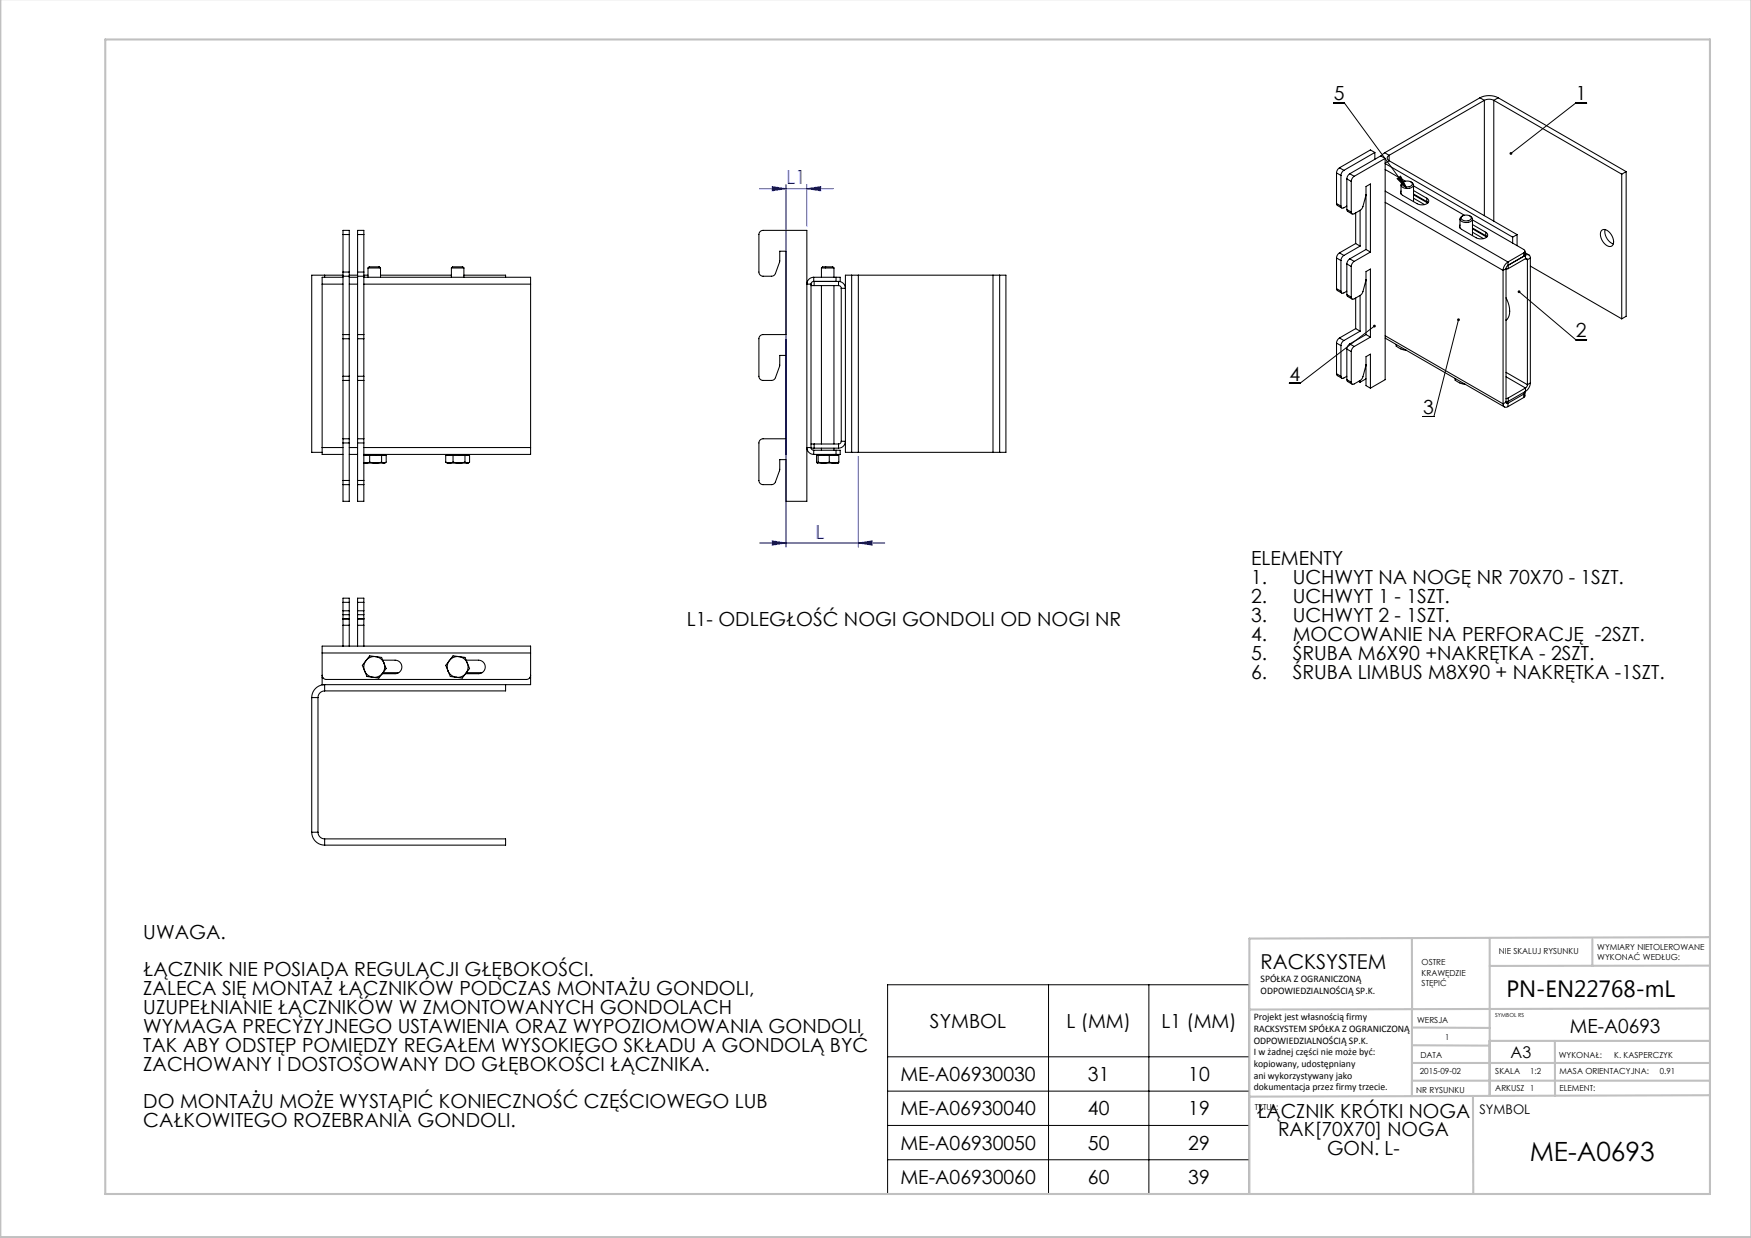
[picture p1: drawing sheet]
<svg xmlns="http://www.w3.org/2000/svg" width="420mm" height="297mm" viewBox="0 0 420 297" stroke-linecap="round" stroke-linejoin="round" font-family="sans-serif">
<g fill="none" stroke="#000" stroke-width=".24">
<path d="M319.9 24.7h2.6l15 20.5M380.6 24.7h-2.6l-15.6 12.1M335.1 42.9l.8-.6 1.6 2.9zM329.7 78.2l-17.8 13.7h-2.6M349.8 76.7l-5.9 23.2h-2.6M364.4 70l13.6 11.5h2.6M212.9 236.2h86.7v50.3h-86.7zM251.5 236.2v50.3M275.6 236.2v50.3M212.9 253.5h86.7M212.9 261.8h86.7M212.9 270h86.7"/>
<path d="M212.9 278.2h86.7"/>
</g>
<path d="M182.2 45.3h17.7M185.2 44.8l3.3 .5-3.3 .5zM188.5 44.3v87M193.5 45.3l3.3-.5v1zM193.5 44.3v10M205.9 109.5v21.8M182.2 130.3h30M185.2 129.8l3.3 .5-3.3 .5zM205.9 130.3l3.3-.5v1z" fill="none" stroke="#00f" stroke-width=".24"/>
<g fill="none" stroke="#c0c0c0" stroke-width=".5">
<path d="M.1 -.1v296.9h419.9M25.2 9.5h385v276.9h-385zM338.7 225.2v37.8M357.3 225v37.9v-13.2M382 225.4v6.3M410.1 224.8l-110.4 .4v61.2M410.1 231.7h-52.8M338.7 259.3h71.5M338.7 255h71.5M338.7 250.8l18.6 .1M338.7 246.5l18.6 .1M357.3 249.7h52.9"/>
<path d="M373 249.7v13.2M410.1 241.9l-110.4 .3M353.3 262.9l.1 23.5M410.2 262.7l-110.5 .4"/>
</g>
<path d="M362.2 36.6l-.1 .4 .3-.2-.3 .2a.34 .34 0 0 0 .5 .1 .34 .34 0 0 0 .1-.5 .34 .34 0 0 0-.5 0zM364.1 69.8a.34 .34 0 0 0 .2 .5 .34 .34 0 0 0 .4-.4 .34 .34 0 0 0-.5-.2l.2 .3zM349.6 76.5a.34 .34 0 0 0 0 .5 .34 .34 0 0 0 .5-.1 .34 .34 0 0 0-.2-.5l-.1 .3 .1-.3zM329.4 78a.34 .34 0 0 0 0 .5 .34 .34 0 0 0 .5 0 .34 .34 0 0 0 0-.5l-.2 .2 .2-.2-.2-.1zM335.1 42.9l.8-.6 1.6 2.9z" fill="#000"/>
<path d="M185.2 129.8l3.3 .5-3.3 .5zM205.9 130.3l3.3-.5v1zM185.2 44.8l3.3 .5-3.3 .5zM193.5 45.3l3.3-.5v1z" fill="#00f"/>
<g fill="none" stroke="#000" stroke-width=".25">
<path d="M329.8 36.6l-7.5 4.3M329.8 36.6v1.6M329.8 36.6l-1.1-.6-7.4 4.3M332.1 36.6l-.8 .9M332.1 36.6l1.1 .7M332.2 38l-1-.6-7.4 4.3M332.2 38l-7.4 4.3M332.2 38v53.1l-3.5 2M332.2 39.2l30.6 17.7M333.2 37.3a.69 .69 0 0 0-.5 .6 .69 .69 0 0 0 .5 .7M333.2 38.6l30.7 17.7M333.2 38.6l-1 .5"/>
<path d="M333.2 37.3v1.3M355 23.5a4.8 4.8 0 0 1 4.4 0M355 23.5l-22.9 13.1M355 23.5l1 .6M356 24.1a2.5 2.5 0 0 1 2.3 0M356 24.1l-22.8 13.2M356 24.1v27.6M358.3 24.1l30.7 17.7M358.3 24.1v29M359.4 23.5l30.7 17.7M359.4 23.5l-1.1 .6M82.3 56.3v-1h1.5v1"/>
<path d="M82.3 56.3h1.5M82.3 56.3v9M83.8 56.3v9M85.8 56.3v-1h1.5v1M85.8 56.3h1.5M85.8 56.3v9M87.3 56.3v9M182.3 55.6l.7-.3h10.5v65h-5v-10h-1.5v2.5l-1 2.8a1 1 0 0 1-.9 .7h-2.1a1 1 0 0 1-1-1v-9a1 1 0 0 1 1-1h5.5v-20h-1.5v2.5l-1 2.8a1 1 0 0 1-.9 .7h-2.1a1 1 0 0 1-1-1v-9a1 1 0 0 1 1-1h5.5v-20h-1.5v2.5l-1 2.8a1 1 0 0 1-.9 .7h-2.1a1 1 0 0 1-1-1v-9zM320.6 48.8l.1 .4 1.1 .7M320.6 41.5l1 .6M320.6 48.8l1 .6M320.6 41.5v7.3"/>
<path d="M321.3 40.3l-.5 .5-.2 .7M321.3 40.3l1 .6M321.6 49.4a.43 .43 0 0 0 .2 .5 .43 .43 0 0 0 .5 0l.8-.5M321.6 42.1v7.3M322.3 40.9l-.5 .5-.2 .7M323.1 50.3l.1 .3 1.1 .7M323.1 42.9l1 .6M323.1 50.3l1 .6M323.1 42.9v7.4M323.8 41.7l-.5 .5-.2 .7M323.8 41.7l1 .6M324.1 43.5v7.4"/>
<path d="M324.8 42.3l-.5 .5-.2 .7M325.2 58.4l1 .6M325.2 51.1v7.3M325.2 58.4l-3.9 2.3M326.2 50.5v8.5M326.2 59l-3.9 2.3M327.7 46.6l-1 3.3-.3 .5-1.6 .9a.43 .43 0 0 1-.5 0 .43 .43 0 0 1-.2-.4M327.7 59.9l1 .6M327.7 59.9v-15.2l1-.6v16.4M327.7 59.9l-3.9 2.2M332.2 40.7l4.9 2.8M332.2 45.8l29.5 17.1"/>
<path d="M332.2 48.5l28.3 16.4M336.1 45.8h-.1a.69 .69 0 0 0 .4 1l3.5 2.1a2.01 2.01 0 0 0 2.8-.6l-.5-.7M336.1 44.4v2.1M336.5 43.8a1.55 1.55 0 0 1 2.3 .3 1.4 1.4 0 0 1-2.5 .1zM336.7 43.6a.77 .77 0 0 0-.6 .9 .77 .77 0 0 0 .8 .6 1.44 1.44 0 0 0 2.1-.9l-.6-.6M339.1 44.4v4M339.1 46.7l3.4 2M339.1 47.6l2.6 1.5M339.1 44.6l12.2 7M339.1 45.7l3.1 1.9M339.1 46.5l3.1 1.9M342.2 48.4l.4 .2"/>
<path d="M342.2 47.6v.8M350.2 54a.69 .69 0 0 0 .3 1l3.6 2a2.01 2.01 0 0 0 2.7-.6l-.4-.7M350.2 52.5v2.2M350.7 51.9a1.55 1.55 0 0 1 2.2 .3 1.4 1.4 0 0 1-2.4 .2zM350.8 51.8a.77 .77 0 0 0-.6 .9 .77 .77 0 0 0 .9 .6 1.44 1.44 0 0 0 2.1-.9l-.6-.6M353.2 52.8l12.3 7.1a.43 .43 0 0 1 .3 .4 .43 .43 0 0 1-.3 .4M353.2 52.5v4M353.2 54.9l3.4 2M353.2 55.7l2.6 1.5M353.2 53.9l3.2 1.8M353.2 54.7l3.2 1.8M356.4 56.5l.3 .3"/>
<path d="M356.4 55.7v.8M362.8 56.9v1.4M363.9 56.3l-1.1 .6M363.9 56.3v2.6M384.2 55.2a1.95 1.95 0 0 1 2.5 1.5l.3 .9a1.1 1.1 0 0 1-.4 1.4 1.1 1.1 0 0 1-1.5-.3 2.79 2.79 0 0 1-.9-3.5zM385 55.1a3.2 3.2 0 0 0 2 3.4M389 41.8v34.7M390.1 41.2l-1.1 .6M390.1 41.2v34.7l-1.1 .6M77.3 68.2v39.2M77.3 68.2h5M77.9 66h-3.1v42.5h2.5"/>
<path d="M77.9 66h4.4M77.9 66v.5M82.3 65.3v1M82.3 66.5h-5v1.7M82.3 65.3h1.5M82.3 66.3v14M82.3 66.3h1.5M83.8 65.3v1M83.8 66.3v14M83.8 66.5h2M83.8 66h2M83.8 68.2h2"/>
<path d="M85.8 65.3v1M85.8 65.3h1.5M85.8 66.3h1.5M85.8 66.3v14M87.3 65.3v1M87.3 66.5h40v1.7M87.3 66.3v14M87.3 66h1M87.3 68.2h40M88.3 64.3h3M88.3 64.3a1.48 1.48 0 0 1 1.4-.3 1.64 1.64 0 0 1 1.6 .3M88.3 64.3v2.2"/>
<path d="M91.3 64.3v2.2M91.3 66h17M108.3 64.3h3M108.3 64.3a1.48 1.48 0 0 1 1.4-.3 1.64 1.64 0 0 1 1.6 .3M108.3 64.3v2.2M111.3 64.3v2.2M111.3 66h10v.5M127.3 68.2v39.2M194.5 68.5h.8M194.5 68.2v39.2M195.2 66.5a1.65 1.65 0 0 0-1.7 1.7h1M195.2 67.5a.65 .65 0 0 0-.7 .7"/>
<path d="M195.2 66.5h5.3M195.2 67.5h5.9M195.2 66.5v1M195.3 67.5v1M195.3 68.5h5.8M197 64.3a2.17 2.17 0 0 1 1.9-.3h.9l.2 .3M197 64.3h3M197 64.3v2.2M197 68.5v38M200 64.3v2.2M200 68.5v38M200.5 66.5h1v1h-.4"/>
<path d="M200.5 66.5v1M201.1 67.5a1.65 1.65 0 0 1 1.7 1.7h-1M201.1 68.5a.65 .65 0 0 1 .7 .7M201.1 67.5v1M201.8 69.2v36.7M204.3 66h1.6M204.3 66h-1.5v42.5h1.5M204.3 66v42.5M205.9 66h32.3M205.9 66v42.5M238.2 66h1.6M238.2 66v42.5"/>
<path d="M239.8 66h1.5v42.5h-1.5M239.8 66v42.5M320.6 69.2l.1 .4 1.1 .7M320.6 61.9v7.3M320.6 61.9l1 .6M320.6 69.2l1 .7M321.3 60.7l-.5 .5-.2 .7M321.3 60.7l1 .6M321.6 69.9a.43 .43 0 0 0 .2 .4 .43 .43 0 0 0 .5 0l.8-.4M321.6 62.5v7.4M322.3 61.3l-.5 .5-.2 .7M323.1 70.7l.1 .4 1.1 .6"/>
<path d="M323.1 63.3l1 .6M323.1 70.7l1 .6M323.1 63.3v7.4M323.8 62.1l-.5 .5-.2 .7M323.8 62.1l1 .6M324.1 63.9v7.4M324.8 62.7l-.5 .5-.2 .7M325.2 71.5v7.3M325.2 78.8l1 .7M325.2 78.8l-3.9 2.3M326.2 79.5l-3.9 2.2M326.2 70.9v8.6"/>
<path d="M327.7 67.1l-1 3.3-.3 .4-1.6 .9a.43 .43 0 0 1-.5 0 .43 .43 0 0 1-.2-.4M328.7 60.5l-3.9 2.2M360.5 64.9v32M361.2 71.4a5.1 5.1 0 0 1 .3 5.2l-.3 .2M361.2 64.5l-.7 .4M361.2 64.5v32M361.4 76.7h-.2M361.7 62.9a2.58 2.58 0 0 0-1.2 2M361.7 63.7l-.5 .8M361.7 62.9v.8M361.8 64.4l-.6 .2M361.8 63.6v.8"/>
<path d="M365.5 60.7l-3.8 2.2M365.8 61.2h.1M365.8 60.3v.9l-.3 .3v-.8M365.8 60.6l.9 .6M365.9 61.2a.71 .71 0 0 1 .8 0 .71 .71 0 0 1 .4 .7M365.9 62.1a.28 .28 0 0 1 .3-.1 .28 .28 0 0 1 .2 .3M365.9 61.2l-4.2 2.5M365.9 61.2v.9M365.9 62.1l-4.1 2.3M365.9 62.1l.5 .2M366.4 62.3v30M367.1 61.9l-.7 .4"/>
<path d="M367.1 61.9v30M367.1 63.8l21.9 12.7M82.3 90.3v1M82.3 80.3v1M82.3 90.3h1.5M82.3 91.3h1.5M82.3 81.3v9M82.3 91.3v14M82.3 81.3h1.5M82.3 80.3h1.5M83.8 90.3v1M83.8 80.3v1"/>
<path d="M83.8 81.3v9M83.8 91.3v14M85.8 90.3v1M85.8 80.3v1M85.8 90.3h1.5M85.8 91.3h1.5M85.8 81.3h1.5M85.8 80.3h1.5M85.8 81.3v9M85.8 91.3v14M87.3 90.3v1M87.3 80.3v1"/>
<path d="M87.3 81.3v9M87.3 91.3v14M320.6 89.7l.1 .3 1.1 .7M320.6 82.3v7.4M320.6 82.3l1 .6M320.6 89.7l1 .6M321.3 81.1l-.5 .5-.2 .7M321.3 81.1l1 .6M321.6 90.3a.43 .43 0 0 0 .2 .4 .43 .43 0 0 0 .5 0l.8-.4M321.6 82.9v7.4M322.3 81.7l-.5 .5-.2 .7M323.1 91.1l.1 .4 1.1 .7"/>
<path d="M323.1 91.1l1 .6M323.1 83.7v7.4M323.1 83.7l1 .6M323.8 82.5l-.5 .5-.2 .7M323.8 82.5l1 .6M324.1 84.3v7.4M324.8 83.1l-.5 .6-.2 .6M325.9 91.5l.3 .2M326.2 91.3v.4M327.7 87.5l-1 3.3-.3 .4-1.6 .9a.43 .43 0 0 1-.5 .1 .43 .43 0 0 1-.2-.5M327.7 90.9l-1.5 .8M327.7 80.3l1 .6"/>
<path d="M327.7 85.6l1-.6v8.1l-1-.6zM327.7 80.3v-15.1l1-.7v16.4M327.7 80.3l-3.9 2.2M328.7 80.9l-3.9 2.2M332.2 81.1l28.7 16.5M332.2 80.6l28.3 16.3M334.9 82.6v.4l.5 .4 1.8 .6M337.2 84h.1M337.3 84h-.1M349 90.8v.4l.6 .4 1.7 .6M351.3 92.1v.1M351.5 92.2h-.2"/>
<path d="M360.5 96.9a.71 .71 0 0 0 .4 .7 .71 .71 0 0 0 .8 0M361.2 96.5a.28 .28 0 0 0 .2 .3 .28 .28 0 0 0 .3-.1M361.2 96.5l-.7 .4M361.2 89.3l5.2 3M361.2 90.4l4.7 2.7M361.2 96.5l.5 .2M361.7 96.7v.9M361.8 95.5l-.6 .1M361.8 96.3l-.6 .1M361.8 95.5v.8M365.5 94.6v.8M365.5 94.6l-3.8 2.1"/>
<path d="M365.5 95.4l-3.8 2.2M365.7 94l.1 .3-.3 .3M365.8 94.1v1l-.3 .3M365.9 93.1v.8M365.9 93.1l-4.1 2.4M365.9 93.9l-4.1 2.4M366.4 92.3l-.5 .8M367.1 91.9a2.58 2.58 0 0 1-1.2 2M367.1 91.9l-.7 .4M77.3 107.4v1.6h5M77.3 107.4h5M82.3 115.3v1"/>
<path d="M82.3 105.3v1M82.3 116.3v4h1.5v-4M82.3 106.3v9M82.3 115.3h1.5M82.3 116.3h1.5M82.3 105.3h1.5M82.3 106.3h1.5M83.8 115.3v1M83.8 105.3v1M83.8 106.3v9M83.8 109h2M83.8 107.4h2"/>
<path d="M85.8 105.3v1M85.8 115.3v1M85.8 115.3h1.5M85.8 116.3h1.5M85.8 105.3h1.5M85.8 106.3h1.5M85.8 116.3v4h1.5v-4M85.8 106.3v9M87.3 111l.5 .1M87.3 109.3h5.3v1.6l-.5 .2M87.3 111.1h.5M87.3 105.3v1"/>
<path d="M87.3 115.3v1M87.3 106.3v9M87.3 107.4h40M87.8 111.1h2.3M88.7 110.9l1.4 .2M88.7 110.9l-.9 .2M88.7 109.3v1.6M90.1 111.1h2M91.5 110.9l-1.4 .2M91.5 110.9l.6 .2M91.5 109.3v1.6M92.3 109v.3"/>
<path d="M92.5 111l-.4 .1M106.9 110.9l.9 .2M106.9 110.9v-1.6h5.7v1.6l-.5 .2M106.9 110.9l.2 .1M107.1 111l.7 .1M107.3 109v.3M107.8 111.1h2.3M108.7 110.9l1.4 .2M108.7 110.9l-.9 .2M108.7 109.3v1.6M110.1 111.1h2M111.5 110.9l-1.4 .2"/>
<path d="M111.5 110.9l.6 .2M111.5 109.3v1.6M112.3 109v.3M112.5 111l-.4 .1M127.3 107.4v1.6h-40M194.5 106.5h.8M194.5 107.4a.65 .65 0 0 0 .7 .6M194.5 107.4h-1a1.65 1.65 0 0 0 1.7 1.6M194.6 107.5h.7M195.2 109h5.3M195.2 108v1M195.2 108h5.3"/>
<path d="M195.3 107.5h5.8M195.3 106.5v1M195.3 106.5h5.8M196 109v.3M196.1 111.1h1.5M196.2 110.9l1.4 .2M196.2 110.9l-.1 .2M196.2 109.3v1.6M197 107.5v.5M197.6 111.1h2.5M198.9 110.9l1.2 .2M198.9 110.9l-1.3 .2"/>
<path d="M198.9 109.3v1.6M200 107.5v.5M200.5 108h1v1h-1M200.5 108v1M201 109v.3M201.1 106.5v1M201.2 110.9l-1.1 .2M201.2 110.9l-.2 .2h-.9M201.2 110.9v-1.6h-5.3v1.6l.2 .2M201.8 105.9h1a1.65 1.65 0 0 1-1.7 1.6M201.8 105.9a.65 .65 0 0 1-.7 .6M204.3 108.5h1.6"/>
<path d="M205.9 108.5h32.3M238.2 108.5h1.6M77.3 156.7v-1.7h50v1.7M77.3 156.7v5.9M77.3 156.7h50M82.3 146.5v1M82.3 144.5v-1h1.5v1M82.3 148.4v.1M82.3 144.5v2M82.3 147.5v.9M82.3 148.5v6.5M82.3 150h1.5"/>
<path d="M82.3 146.5h1.5M82.3 147.5h1.5M82.3 144.5h1.5M82.3 148.4h1.5M82.3 148.5h1.5M83.8 146.5v1M83.8 148.4v.1M83.8 144.5v2M83.8 147.5v.9M83.8 148.5v6.5M85.8 146.5v1M85.8 144.5v-1h1.5v1"/>
<path d="M85.8 148.4v.1M85.8 144.5v2M85.8 147.5v.9M85.8 148.5v6.5M85.8 150h1.5M85.8 146.5h1.5M85.8 147.5h1.5M85.8 144.5h1.5M85.8 148.4h1.5M85.8 148.5h1.5M87.3 146.5v1M87.3 148.4v.1"/>
<path d="M87.3 144.5v2M87.3 147.5v.9M87.3 148.5v6.5M87.8 158.5a2.5 2.5 0 0 0-.3 2.5M87.8 158.5l-.9 1.1 .6 1.4M90.1 157.5a2.5 2.5 0 0 0-2.3 1M90.1 157.5a2.5 2.5 0 0 1 2 1.5M90.1 157.5l1.4 .2 .6 1.3M90.1 157.5l-1.4-.2-.9 1.2M91.8 158.4h3a1.62 1.62 0 0 1 1.6 1.6 1.62 1.62 0 0 1-1.6 1.6h-3.1M92.1 159a2.5 2.5 0 0 1-.3 2.5M92.1 159l.5 1.4-.8 1.1"/>
<path d="M107.8 158.5a2.5 2.5 0 0 0-.3 2.5M107.8 158.5l-.9 1.1 .6 1.4M110.1 157.5a2.5 2.5 0 0 0-2.3 1M110.1 157.5a2.5 2.5 0 0 1 2 1.5M110.1 157.5l1.4 .2 .6 1.3M110.1 157.5l-1.4-.2-.9 1.2M111.8 158.4h3a1.62 1.62 0 0 1 1.6 1.6 1.62 1.62 0 0 1-1.6 1.6h-3.1M112.1 159a2.5 2.5 0 0 1-.3 2.5M112.1 159l.5 1.4-.8 1.1M127.3 156.7v5.9M74.8 167.4v32.3M74.8 167.4h1.5"/>
<path d="M76.3 167.4v32.3M77.3 162.6v1.7h50v-1.7M77.3 162a1 1 0 0 0 1 1h48a1 1 0 0 0 1-1M77.3 162.6h.2M77.9 165.8v-1.5a3.1 3.1 0 0 0-3.1 3.1M77.9 165.8a1.6 1.6 0 0 0-1.6 1.6M87.5 161a2.5 2.5 0 0 0 1.9 1.5M87.5 161l.5 1.3 1.4 .2M91.8 161.5a2.5 2.5 0 0 1-2.4 1M91.8 161.5l-.9 1.2-1.5-.2M91.9 161.4h3.7M107.5 161a2.5 2.5 0 0 0 1.9 1.5"/>
<path d="M107.5 161l.5 1.3 1.4 .2M111.8 161.5a2.5 2.5 0 0 1-2.4 1M111.8 161.5l-.9 1.2-1.5-.2M111.9 161.4h3.7M121.3 164.3v1.5h-43.4M127.1 162.6h.2M74.8 199.7a3.1 3.1 0 0 0 3.1 3.1M74.8 199.7h1.5M76.3 199.7a1.6 1.6 0 0 0 1.6 1.6M77.9 201.3h43.4v1.5h-43.4M77.9 201.3v1.5"/>
</g>
<text font-size="6.3" x="366.9" y="278.5">ME-A0693</text>
<text font-size="5.6" x="361.3" y="239.1">PN-EN22768-mL</text>
<text font-size="4.9" x="302.4" y="232.4">RACKSYSTEM</text>
<g font-size="4.7">
<text x="319.9" y="24.1">5</text>
<text x="378" y="24.1">1</text>
<text x="378" y="80.9">2</text>
<text x="309.3" y="91.3">4</text>
<text x="341.4" y="99.3">3</text>
<text x="300.1" y="135.6">ELEMENTY</text>
<text x="300.1" y="140.2">1.</text>
<text x="310.1" y="140.2">UCHWYT NA NOGĘ NR 70X70 - 1SZT.</text>
<text x="300.1" y="144.7">2.</text>
<text x="300.1" y="149.2">3.</text>
<text x="310.1" y="144.7">UCHWYT 1 - 1SZT.</text>
<text x="310.1" y="149.2">UCHWYT 2 - 1SZT.</text>
<text x="164.7" y="150.3">L1- ODLEGŁOŚĆ NOGI GONDOLI OD NOGI NR</text>
<text x="300.1" y="153.7">4.</text>
<text x="310.1" y="153.7">MOCOWANIE NA PERFORACJĘ -2SZT.</text>
<text x="300.1" y="158.3">5.</text>
<text x="310.1" y="158.3">ŚRUBA M6X90 +NAKRĘTKA - 2SZT.</text>
<text x="300.1" y="162.8">6.</text>
<text x="310.1" y="162.8">ŚRUBA LIMBUS M8X90 + NAKRĘTKA -1SZT.</text>
<text x="34.4" y="225.2">UWAGA.</text>
<text x="34.4" y="234.2">ŁĄCZNIK NIE POSIADA REGULACJI GŁĘBOKOŚCI.</text>
<text x="34.4" y="238.8">ZALECA SIĘ MONTAŻ ŁĄCZNIKÓW PODCZAS MONTAŻU GONDOLI,</text>
<text x="34.4" y="243.3">UZUPEŁNIANIE ŁĄCZNIKÓW W ZMONTOWANYCH GONDOLACH</text>
<text x="34.4" y="247.8">WYMAGA PRECYZYJNEGO USTAWIENIA ORAZ WYPOZIOMOWANIA GONDOLI</text>
<text x="223.1" y="246.6">SYMBOL</text>
<text x="255.8" y="246.6">L (MM)</text>
<text x="278.6" y="246.6">L1 (MM)</text>
<text x="376.6" y="247.8">ME-A0693</text>
<text x="34.4" y="252.4">TAK ABY ODSTĘP POMIĘDZY REGAŁEM WYSOKIEGO SKŁADU A GONDOLĄ BYĆ</text>
<text x="34.4" y="256.9">ZACHOWANY I DOSTOSOWANY DO GŁĘBOKOŚCI ŁĄCZNIKA.</text>
<text x="216" y="259.4">ME-A06930030</text>
<text x="261" y="259.4">31</text>
<text x="285" y="259.4">10</text>
<text x="34.4" y="265.9">DO MONTAŻU MOŻE WYSTĄPIĆ KONIECZNOŚĆ CZĘŚCIOWEGO LUB</text>
<text x="216" y="267.6">ME-A06930040</text>
<text x="261" y="267.6">40</text>
<text x="285" y="267.6">19</text>
<text x="301.4" y="268.1">ŁĄCZNIK KRÓTKI NOGA</text>
<text x="34.4" y="270.5">CAŁKOWITEGO ROZEBRANIA GONDOLI.</text>
<text x="216" y="275.8">ME-A06930050</text>
<text x="261" y="275.8">50</text>
<text x="285" y="275.8">29</text>
<text x="306.5" y="272.6">RAK[70X70] NOGA</text>
<text x="318.3" y="277.1">GON. L-</text>
<text x="216" y="284.1">ME-A06930060</text>
<text x="261" y="284.1">60</text>
<text x="285" y="284.1">39</text>
</g>
<g font-size="4.7" fill="#00f">
<text x="188.6" y="44.3">L1</text>
<text x="195.6" y="129.3">L</text>
</g>
<text font-size="3.9" x="362.3" y="253.8">A3</text>
<text font-size="3.2" x="354.9" y="267.2">SYMBOL</text>
<g font-size="2.4">
<text x="302.4" y="235.6">SPÓŁKA Z OGRANICZONĄ</text>
<text x="302.4" y="238.4">ODPOWIEDZIALNOŚCIĄ SP.K.</text>
<text x="300.7" y="244.7">Projekt jest własnością firmy</text>
<text x="300.7" y="247.5">RACKSYSTEM SPÓŁKA Z OGRANICZONĄ</text>
<text x="300.7" y="250.3">ODPOWIEDZIALNOŚCIĄ SP.K.</text>
<text x="300.7" y="253.1">I w żadnej części nie może być:</text>
<text x="300.7" y="256">kopiowany, udostępniany</text>
<text x="300.7" y="258.8">ani wykorzystywany jako</text>
<text x="300.7" y="261.6">dokumentacja przez firmy trzecie.</text>
</g>
<g font-size="2">
<text x="383.1" y="227.9">WYMIARY NIETOLEROWANE</text>
<text x="341" y="231.6">OSTRE</text>
<text x="359.5" y="228.9">NIE SKALUJ RYSUNKU</text>
<text x="383.1" y="230.4">WYKONAĆ WEDŁUG:</text>
<text x="341" y="234.1">KRAWĘDZIE</text>
<text x="341" y="236.6">STĘPIĆ</text>
<text x="339.9" y="245.4">WERSJA</text>
<text x="346.6" y="249.5">1</text>
<text x="340.5" y="257.7">2015-09-02</text>
<text x="340.7" y="253.8">DATA</text>
<text x="358.7" y="257.7">SKALA</text>
<text x="367" y="257.7">1:2</text>
<text x="373.9" y="253.8">WYKONAŁ:</text>
<text x="374.1" y="257.7">MASA ORIENTACYJNA:</text>
<text x="387.2" y="253.8">K. KASPERCZYK</text>
<text x="398.1" y="257.7">0.91</text>
<text x="339.7" y="262.3">NR RYSUNKU</text>
<text x="358.7" y="261.7">ARKUSZ 1</text>
<text x="374.1" y="261.7">ELEMENT:</text>
<text x="301" y="266.4">TYTUŁ:</text>
</g>
<text font-size="1.3" x="358.7" y="244">SYMBOL RS</text>
</svg>
